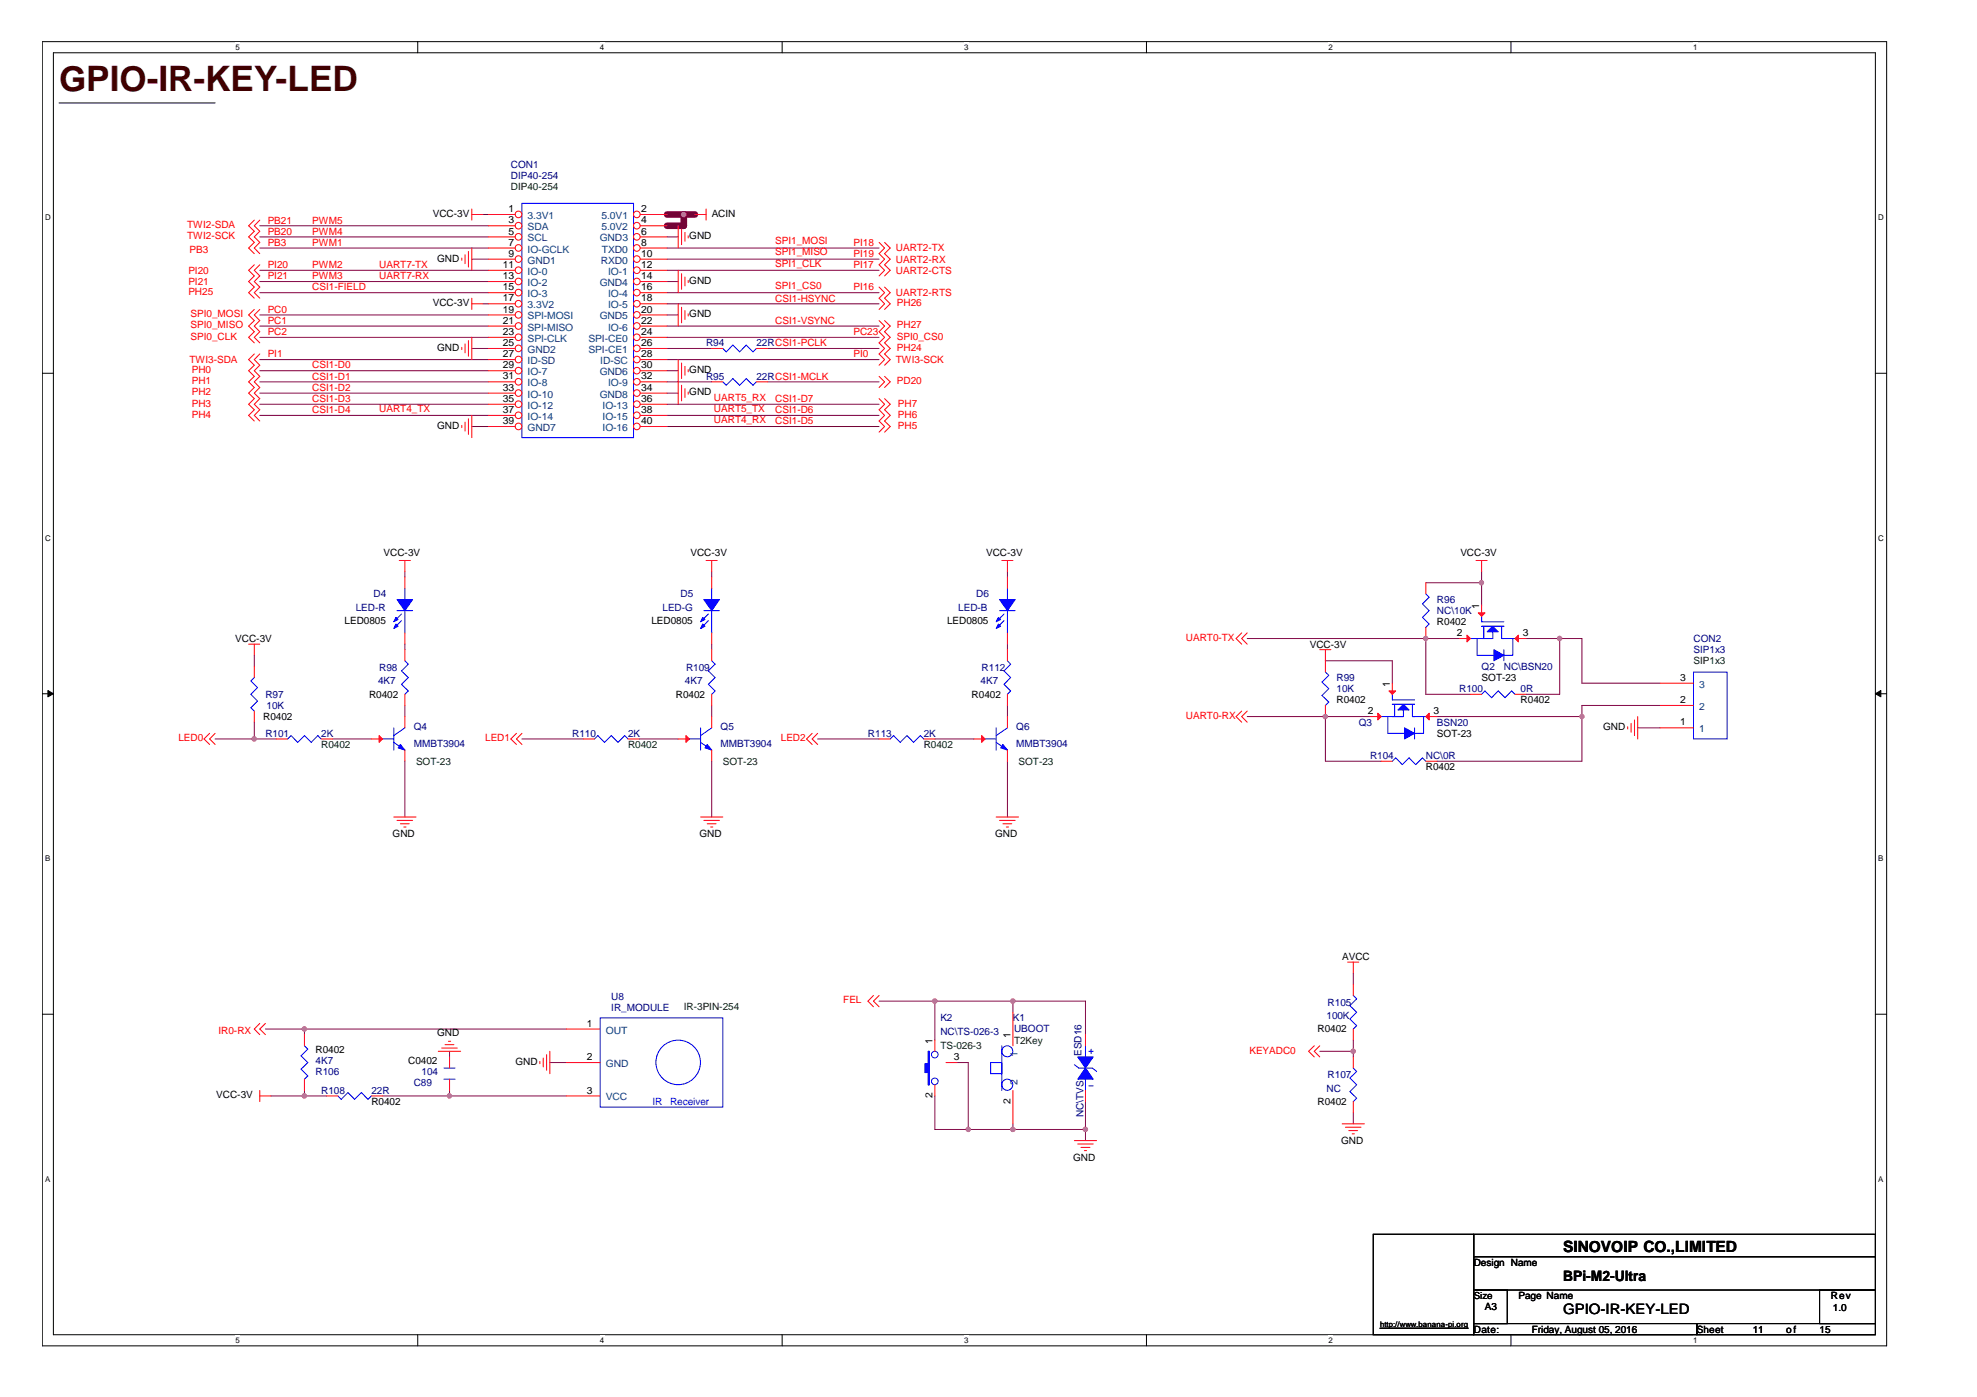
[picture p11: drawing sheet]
<svg xmlns="http://www.w3.org/2000/svg" width="297mm" height="210mm" viewBox="0 0 297 210" stroke-linecap="round" stroke-linejoin="round" font-family="sans-serif">
<path d="M6.3 6.3h277.2v195.9h-277.2zM8 7.9h273.8v192.6h-273.8z" fill="none" stroke="#000" stroke-width=".15"/>
<g fill="#fff">
<path d="M35.4 6.4h.6v1.4h-.6z"/>
<path d="M35.4 200.7h.6v1.4h-.6z"/>
</g>
<path d="M62.8 6.3v1.6M62.8 200.5v1.7" fill="none" stroke="#000" stroke-width=".15"/>
<g fill="#fff">
<path d="M90.1 6.4h.7v1.4h-.7z"/>
<path d="M90.1 200.7h.7v1.4h-.7z"/>
</g>
<path d="M117.5 6.3v1.6M117.5 200.5v1.7" fill="none" stroke="#000" stroke-width=".15"/>
<g fill="#fff">
<path d="M144.9 6.4h.6v1.4h-.6z"/>
<path d="M144.9 200.7h.6v1.4h-.6z"/>
</g>
<path d="M172.3 6.3v1.6M172.3 200.5v1.7" fill="none" stroke="#000" stroke-width=".15"/>
<g fill="#fff">
<path d="M199.6 6.4h.7v1.4h-.7z"/>
<path d="M199.6 200.7h.7v1.4h-.7z"/>
</g>
<path d="M227 6.3v1.6M227 200.5v1.7" fill="none" stroke="#000" stroke-width=".15"/>
<g fill="#fff">
<path d="M254.4 6.4h.6v1.4h-.6z"/>
<path d="M254.4 200.7h.6v1.4h-.6z"/>
<path d="M6.8 32h.8v1.4h-.8z"/>
<path d="M282.2 32h.8v1.4h-.8z"/>
<path d="M6.8 80.1h.8v1.4h-.8z"/>
<path d="M282.2 80.1h.8v1.4h-.8z"/>
</g>
<path d="M6.3 56.1h1.7M281.8 56.1h1.6" fill="none" stroke="#000" stroke-width=".15"/>
<g fill="#fff">
<path d="M6.8 128.3h.8v1.4h-.8z"/>
<path d="M282.2 128.3h.8v1.4h-.8z"/>
</g>
<path d="M6.3 104.2h1.7M281.8 104.2h1.6" fill="none" stroke="#000" stroke-width=".15"/>
<g fill="#000" stroke="#000" stroke-width=".15">
<path d="M7.2 103.8l.8 .4-.8 .5z" fill-rule="evenodd"/>
<path d="M281.8 104.2l.8-.4v.9z" fill-rule="evenodd"/>
</g>
<g fill="#fff">
<path d="M6.8 176.4h.8v1.4h-.8z"/>
<path d="M282.2 176.4h.8v1.4h-.8z"/>
</g>
<path d="M8.9 15.5h23.4M6.3 152.4h1.7M281.8 152.4h1.6M206.3 185.5h15.1v15h-15.1zM221.4 185.5h60.4v3.3h-60.4zM221.4 188.8h60.4v5h-60.4zM221.4 193.8h5.1v5.1h-5.1zM221.4 198.9h33.6v1.6h-33.6zM255 198.9h26.8v1.6h-26.8zM273.4 193.8h8.4v5.1h-8.4z" fill="none" stroke="#000" stroke-width=".15"/>
<g fill="none" stroke="#800040" stroke-width=".15">
<path d="M39 35.6h34.4M39 33.9h34.4M39 37.3h34.4M70.9 38.9h2.5M72.6 32.2h.8M100.2 38.9h31.9M100.2 35.6h1.7M100.2 37.3h31.9M39 59.1h34.4M39 55.7h34.4M39 47.3h34.4M39 42.3h34.4"/>
<path d="M39 49h34.4M39 50.7h34.4M39 44h34.4M39 40.6h34.4M39 57.4h34.4M39 54h34.4M70.9 52.4h2.5M72.6 45.6h.8M100.2 45.6h31.9M100.2 52.4h6.7M100.2 59.1h1.7M100.2 55.7h1.7"/>
<path d="M100.2 47.3h1.7M100.2 42.3h1.7M100.2 49h31.9M100.2 50.7h31.9M100.2 44h31.9M100.2 40.6h31.9M100.2 57.4h6.7M100.2 54h31.9M115.3 52.4h16.8M115.3 57.4h16.8M39 60.7h34.4M39 62.4h34.4"/>
<path d="M70.9 64.1h2.5M100.2 64.1h31.9M100.2 60.7h31.9M100.2 62.4h31.9M38.2 98.5v1.6M60.8 85.9v.8M60.8 96.8v.8M106.9 85.9v.8M106.9 96.8v.8M151.4 85.9v.8M151.4 96.8v.8M187.4 95.9h31.8"/>
<path d="M199.1 99.3h10.1v3.4M214.2 95.9v8.4h6.7M214.2 87.6h8.4M222.6 85.9v5M229.3 95.9h8.4v6.8h11.7M234.3 95.9v8.4h-5M32.3 111h9.3M38.2 108.5v2.5M49.9 111h5.9M60.8 106v1.7M60.8 114.4v8.4M78.4 111h9.3"/>
<path d="M96 111h5.9M106.9 106v1.7M106.9 114.4v8.4M122.9 111h9.2M140.5 111h5.8M151.4 106v1.7M151.4 114.4v8.4M187.4 107.7h18.4M199.1 107.7v6.7h8.4M215.9 107.7h21.8M246.1 109.4h3.3M249.4 106h-11.7v8.4h-21.8"/>
<path d="M39.9 154.6h45.2M45.7 154.6v.9M67.5 158v.8M82.6 159.7h2.5M132.1 150.4h31v5.1M140.5 150.4v5.9M143.8 159.7h1.7v10M152.2 150.4v1.7M198.3 158h5M203.3 146.2v1.7M203.3 156.3v2.5M40.7 164.7h8.4"/>
<path d="M45.7 163.8v.9M57.5 164.7h27.6M67.5 163.8v.9M140.5 164.7v5h22.6M152.2 168.9v.8M163.1 165.5v5.9M203.3 167.2v1.7"/>
</g>
<g fill="#f0f" stroke="#f0f" stroke-width=".15">
<circle cx="38.2" cy="111" r=".32"/>
<circle cx="45.7" cy="154.6" r=".33"/>
<circle cx="45.7" cy="164.7" r=".33"/>
<circle cx="67.5" cy="164.7" r=".32"/>
<circle cx="234.3" cy="95.9" r=".33"/>
<circle cx="214.2" cy="95.9" r=".32"/>
<circle cx="237.7" cy="107.7" r=".32"/>
<circle cx="199.1" cy="107.7" r=".33"/>
<circle cx="222.6" cy="87.5" r=".32"/>
<circle cx="163.1" cy="169.7" r=".33"/>
<circle cx="152.2" cy="150.4" r=".33"/>
<circle cx="140.4" cy="150.4" r=".33"/>
<circle cx="152.2" cy="169.7" r=".33"/>
<circle cx="145.5" cy="169.7" r=".32"/>
<circle cx="102.7" cy="32.2" r=".33"/>
<circle cx="203.3" cy="158" r=".33"/>
</g>
<path d="M100.2 32.2h4.2M102.7 32.2v1.7h-2.5" fill="none" stroke="#800040" stroke-width=".99"/>
<g fill="none" stroke="#f00" stroke-width=".15">
<path d="M38.2 33.1l-.8 .8 .8 .8-.8 .9 .8 .8-.8 .9 .8 .8M38.2 39.8l-.8 .8 .8 .9-.8 .8 .8 .8-.8 .9 .8 .8M39 33.1l-.8 .8 .8 .8-.8 .9 .8 .8-.8 .9 .8 .8M39 39.8l-.8 .8 .8 .9-.8 .8 .8 .8-.8 .9 .8 .8M69.4 38.8v.3M69.9 38.3v1.3M70.4 37.8v2.3M70.9 31.4v1.7M70.9 37.3v3.3M70.9 32.2h1.7M101.9 33.9v3.4M102.4 34.4v2.4"/>
<path d="M102.9 34.9v1.4M103.4 35.4v.4M104.4 32.2h1.7M106.1 31.4v1.7M132.1 36.4l.8 .9-.8 .8 .8 .8-.8 .9 .8 .8-.8 .9M132.9 36.4l.9 .9-.9 .8 .9 .8-.9 .9 .9 .8-.9 .9M38.2 46.5l-.8 .8 .8 .9-.8 .8 .8 .8-.8 .9 .8 .8M38.2 53.2l-.8 .8 .8 .9-.8 .8 .8 .9-.8 .8 .8 .8-.8 .9 .8 .8-.8 .8 .8 .9-.8 .8 .8 .9M39 46.5l-.8 .8 .8 .9-.8 .8 .8 .8-.8 .9 .8 .8M39 53.2l-.8 .8 .8 .9-.8 .8 .8 .9-.8 .8 .8 .8-.8 .9 .8 .8-.8 .8 .8 .9-.8 .8 .8 .9M69.4 52.2v.3M69.9 51.7v1.3"/>
<path d="M70.4 51.2v2.3M70.9 44.8v1.7M70.9 50.7v3.3M70.9 45.6h1.7M101.9 40.6v3.4M101.9 45.6v3.4M101.9 54v6.7M102.4 41.1v2.4M102.4 46.2v2.3M102.4 54.5v2.4M102.4 57.9v2.3M102.9 41.6v1.4"/>
<path d="M102.9 46.7v1.3M102.9 55v1.4M102.9 58.4v1.3M103.4 42.1v.4M103.4 47.2v.3M103.4 55.5v.4M103.4 58.9v.3M106.9 52.4h1.7M113.6 52.4h1.7M132.1 48.2l.8 .8-.8 .8 .8 .9-.8 .8 .8 .9-.8 .8 .8 .8-.8 .9M132.1 43.1l.8 .9-.8 .8 .8 .8-.8 .9M132.1 59.9l.8 .8-.8 .9 .8 .8-.8 .9 .8 .8-.8 .8"/>
<path d="M132.1 56.6l.8 .8-.8 .8M132.9 48.2l.9 .8-.9 .8 .9 .9-.9 .8 .9 .9-.9 .8 .9 .8-.9 .9M132.9 43.1l.9 .9-.9 .8 .9 .8-.9 .9M132.9 59.9l.9 .8-.9 .9 .9 .8-.9 .9 .9 .8-.9 .8M132.9 56.6l.9 .8-.9 .8M69.4 63.9v.4M69.9 63.4v1.4M70.4 62.9v2.4M70.9 62.4v3.4M37.4 96.8h1.6M38.2 96.8v1.7M60 84.2h1.7"/>
<path d="M60.8 84.2v1.7M106.1 84.2h1.7M106.9 84.2v1.7M106.9 86.7v1.7M106.9 95.1v1.7M106.9 97.6v1.7M150.5 84.2h1.7M151.4 84.2v1.7M151.4 86.7v1.7M151.4 95.1v1.7M151.4 97.6v1.7M186.6 95.1l-.9 .8 .9 .9"/>
<path d="M187.4 95.1l-.8 .8 .8 .9M198.3 97.6h1.7M199.1 97.6v1.7M214.2 87.6v1.6M214.2 94.3v1.6M219.2 95.9h1.7M221.8 84.2h1.6M222.6 84.2v1.7M222.6 90.9v1.7M227.6 95.9h1.7M31.5 110.2l-.9 .8 .9 .9M32.3 110.2l-.8 .8 .8 .9"/>
<path d="M77.6 110.2l-.8 .8 .8 .9M78.4 110.2l-.8 .8 .8 .9M106.9 104.3v1.7M122 110.2l-.8 .8 .8 .9M122.9 110.2l-.9 .8 .9 .9M151.4 104.3v1.7M186.6 106.8l-.9 .9 .9 .8M187.4 106.8l-.8 .9 .8 .8M205.8 107.7h1.7M209.2 102.7v1.6M214.2 107.7h1.7M244.6 109.2v.3"/>
<path d="M245.1 108.7v1.3M245.6 108.2v2.3M246.1 107.7v3.3M59.2 122.8h3.3M59.6 123.3h2.4M60.2 123.8h1.3M60.7 124.3h.3M105.3 122.8h3.3M105.7 123.3h2.4M106.3 123.8h1.3M106.8 124.3h.3M149.7 122.8h3.3"/>
<path d="M150.2 123.3h2.3M150.7 123.8h1.3M151.2 124.3h.3M39 153.8l-.8 .8 .8 .9M39.9 153.8l-.9 .8 .9 .9M65.8 158h3.4M66.4 157.5h2.3M66.9 157h1.3M67.4 156.5h.3M67.5 158.8v1.7M81.1 159.5v.3M81.6 159v1.3"/>
<path d="M82.1 158.5v2.3M82.6 158v3.3M131.2 149.6l-.8 .8 .8 .9M132.1 149.6l-.9 .8 .9 .9M140.5 156.3v1.7M142.1 159.7h1.7M152.2 152.1v5M197.5 157.1l-.9 .9 .9 .8M198.3 157.1l-.8 .9 .8 .8M202.5 144.6h1.7M203.3 144.6v1.6M203.3 147.9v1.7"/>
<path d="M203.3 154.6v1.7M203.3 158.8v1.7M39 164.7h1.7M39 163.8v1.7M67.5 162.2v1.6M140.5 163v1.7M152.2 163.8v5.1M161.4 171.4h3.4M161.9 171.9h2.4M162.4 172.4h1.4M162.9 172.9h.4M201.7 168.9h3.3"/>
<path d="M202.1 169.4h2.4M202.6 169.9h1.4M203.2 170.4h.3M203.3 165.5v1.7"/>
</g>
<path d="M207.3 199.6h13.3" fill="none" stroke="#000" stroke-width=".18"/>
<g fill="none" stroke="#00f" stroke-width=".15">
<path d="M78.4 30.6h16.8v35.2h-16.8zM108.6 52.4l.5 .5 1-1 1 1 1-1 1 1 .5-.5M105.7 91.8h2.4M106.4 92.3l-1 1M106.4 93.3l-1 1M106.9 88.4v1.7M106.9 91.8v3.3M106.9 99.3l.5 .5-1 1 1 1-1 1 1 1-.5 .5M150.2 91.8h2.3M150.9 92.3l-1.1 1M150.9 93.3l-1.1 1M151.4 88.4v1.7"/>
<path d="M151.4 91.8v3.3M151.4 99.3l.4 .5-.9 1 .9 1-.9 1 .9 1-.4 .5M214.2 89.2l.5 .5-1 1 1 1.1-1 1 1 1-.5 .5M221.9 95.9v2.6h2.6M222.6 94.1h3.4M222.6 92.6v.8h3.4M222.9 94.1v1.8M224.3 94.9v1h-3.4M225.6 94.1v1.8h2M226 97.6v1.7M227.3 95.9v2.6h-1.3M208.5 107.7v2.5h2.5"/>
<path d="M209.2 105.8h3.3M209.2 104.3v.9h3.3M209.5 105.8v1.9M210.9 106.7v1h-3.4M212.2 105.8v1.9h2M212.5 109.4v1.6M213.9 107.7v2.5h-1.4M139.4 158h.2M148.8 159.7h1.7v1.6h-1.7zM150.5 157.1v6.7M203.3 149.6l.5 .5-1 1 1 1-1 1 1 1-.5 .5M66.7 160.5h1.7"/>
<path d="M66.7 162.2h1.7M139.4 163h.2M203.3 160.5l.5 .5-1 1 1 1-1 1 1 1-.5 .5"/>
<circle cx="140.4" cy="158.5" r=".5"/>
<circle cx="151.3" cy="158" r=".83"/>
<circle cx="140.4" cy="162.5" r=".5"/>
<circle cx="151.3" cy="163" r=".83"/>
</g>
<g fill="#00f" stroke="#00f" stroke-width=".15">
<path d="M223.4 94.9l.9-.8 .8 .8z" fill-rule="evenodd"/>
<path d="M224.5 97.6l1.5 .9-1.5 .8z" fill-rule="evenodd"/>
<path d="M210.9 105.8l.8 .9h-1.7z" fill-rule="evenodd"/>
<path d="M211 109.4l1.5 .8-1.5 .8z" fill-rule="evenodd"/>
<path d="M139.4 158h.2v5h-.2v-1.8h-.4v-1.4h.4z" fill-rule="evenodd"/>
<path d="M105.7 90.1h2.4l-1.2 1.7z" fill-rule="evenodd"/>
<path d="M105.6 93.8l.3 .3-.6 .3z" fill-rule="evenodd"/>
<path d="M105.6 92.8l.3 .3-.6 .3z" fill-rule="evenodd"/>
<path d="M150.2 90.1h2.3l-1.1 1.7z" fill-rule="evenodd"/>
<path d="M150 93.8l.3 .3-.6 .3z" fill-rule="evenodd"/>
<path d="M150 92.8l.3 .3-.6 .3z" fill-rule="evenodd"/>
</g>
<g fill="#f00" stroke="#f00" stroke-width=".15">
<path d="M222.1 92.1h1l-.5 .5z" fill-rule="evenodd"/>
<path d="M227.6 95.9l.5-.5v1z" fill-rule="evenodd"/>
<path d="M220.4 95.4l.5 .5-.5 .5z" fill-rule="evenodd"/>
<path d="M208.7 103.8h1l-.5 .5z" fill-rule="evenodd"/>
<path d="M214.2 107.7l.5-.5v1z" fill-rule="evenodd"/>
<path d="M207 107.2l.5 .5-.5 .5z" fill-rule="evenodd"/>
</g>
<circle cx="77.9" cy="32.2" r=".5" fill="#fff" stroke="#f00" stroke-width=".15"/>
<path d="M73.4 32.2h4" fill="none" stroke="#f00" stroke-width=".15"/>
<circle cx="77.9" cy="33.9" r=".5" fill="#fff" stroke="#f00" stroke-width=".15"/>
<path d="M73.4 33.9h4" fill="none" stroke="#f00" stroke-width=".15"/>
<circle cx="77.9" cy="35.6" r=".5" fill="#fff" stroke="#f00" stroke-width=".15"/>
<path d="M73.4 35.6h4" fill="none" stroke="#f00" stroke-width=".15"/>
<circle cx="77.9" cy="37.3" r=".5" fill="#fff" stroke="#f00" stroke-width=".15"/>
<path d="M73.4 37.3h4" fill="none" stroke="#f00" stroke-width=".15"/>
<circle cx="77.9" cy="38.9" r=".5" fill="#fff" stroke="#f00" stroke-width=".15"/>
<path d="M73.4 38.9h4" fill="none" stroke="#f00" stroke-width=".15"/>
<circle cx="77.9" cy="40.6" r=".5" fill="#fff" stroke="#f00" stroke-width=".15"/>
<path d="M73.4 40.6h4" fill="none" stroke="#f00" stroke-width=".15"/>
<circle cx="77.9" cy="42.3" r=".5" fill="#fff" stroke="#f00" stroke-width=".15"/>
<path d="M73.4 42.3h4" fill="none" stroke="#f00" stroke-width=".15"/>
<circle cx="95.7" cy="32.2" r=".5" fill="#fff" stroke="#f00" stroke-width=".15"/>
<path d="M96.2 32.2h4" fill="none" stroke="#f00" stroke-width=".15"/>
<circle cx="95.7" cy="33.9" r=".5" fill="#fff" stroke="#f00" stroke-width=".15"/>
<path d="M96.2 33.9h4" fill="none" stroke="#f00" stroke-width=".15"/>
<circle cx="95.7" cy="35.6" r=".5" fill="#fff" stroke="#f00" stroke-width=".15"/>
<path d="M96.2 35.6h4" fill="none" stroke="#f00" stroke-width=".15"/>
<circle cx="95.7" cy="37.3" r=".5" fill="#fff" stroke="#f00" stroke-width=".15"/>
<path d="M96.2 37.3h4" fill="none" stroke="#f00" stroke-width=".15"/>
<circle cx="95.7" cy="38.9" r=".5" fill="#fff" stroke="#f00" stroke-width=".15"/>
<path d="M96.2 38.9h4" fill="none" stroke="#f00" stroke-width=".15"/>
<circle cx="95.7" cy="40.6" r=".5" fill="#fff" stroke="#f00" stroke-width=".15"/>
<path d="M96.2 40.6h4" fill="none" stroke="#f00" stroke-width=".15"/>
<circle cx="95.7" cy="42.3" r=".5" fill="#fff" stroke="#f00" stroke-width=".15"/>
<path d="M96.2 42.3h4" fill="none" stroke="#f00" stroke-width=".15"/>
<circle cx="77.9" cy="44" r=".5" fill="#fff" stroke="#f00" stroke-width=".15"/>
<path d="M73.4 44h4" fill="none" stroke="#f00" stroke-width=".15"/>
<circle cx="77.9" cy="45.6" r=".5" fill="#fff" stroke="#f00" stroke-width=".15"/>
<path d="M73.4 45.6h4" fill="none" stroke="#f00" stroke-width=".15"/>
<circle cx="77.9" cy="47.3" r=".5" fill="#fff" stroke="#f00" stroke-width=".15"/>
<path d="M73.4 47.3h4" fill="none" stroke="#f00" stroke-width=".15"/>
<circle cx="77.9" cy="49" r=".5" fill="#fff" stroke="#f00" stroke-width=".15"/>
<path d="M73.4 49h4" fill="none" stroke="#f00" stroke-width=".15"/>
<circle cx="77.9" cy="50.7" r=".5" fill="#fff" stroke="#f00" stroke-width=".15"/>
<path d="M73.4 50.7h4" fill="none" stroke="#f00" stroke-width=".15"/>
<circle cx="77.9" cy="52.3" r=".5" fill="#fff" stroke="#f00" stroke-width=".15"/>
<path d="M73.4 52.4h4" fill="none" stroke="#f00" stroke-width=".15"/>
<circle cx="95.7" cy="44" r=".5" fill="#fff" stroke="#f00" stroke-width=".15"/>
<path d="M96.2 44h4" fill="none" stroke="#f00" stroke-width=".15"/>
<circle cx="95.7" cy="45.6" r=".5" fill="#fff" stroke="#f00" stroke-width=".15"/>
<path d="M96.2 45.6h4" fill="none" stroke="#f00" stroke-width=".15"/>
<circle cx="95.7" cy="47.3" r=".5" fill="#fff" stroke="#f00" stroke-width=".15"/>
<path d="M96.2 47.3h4" fill="none" stroke="#f00" stroke-width=".15"/>
<circle cx="95.7" cy="49" r=".5" fill="#fff" stroke="#f00" stroke-width=".15"/>
<path d="M96.2 49h4" fill="none" stroke="#f00" stroke-width=".15"/>
<circle cx="95.7" cy="50.7" r=".5" fill="#fff" stroke="#f00" stroke-width=".15"/>
<path d="M96.2 50.7h4" fill="none" stroke="#f00" stroke-width=".15"/>
<circle cx="95.7" cy="52.3" r=".5" fill="#fff" stroke="#f00" stroke-width=".15"/>
<path d="M96.2 52.4h4" fill="none" stroke="#f00" stroke-width=".15"/>
<circle cx="77.9" cy="54" r=".5" fill="#fff" stroke="#f00" stroke-width=".15"/>
<path d="M73.4 54h4" fill="none" stroke="#f00" stroke-width=".15"/>
<circle cx="77.9" cy="55.7" r=".5" fill="#fff" stroke="#f00" stroke-width=".15"/>
<path d="M73.4 55.7h4" fill="none" stroke="#f00" stroke-width=".15"/>
<circle cx="77.9" cy="57.4" r=".5" fill="#fff" stroke="#f00" stroke-width=".15"/>
<path d="M73.4 57.4h4" fill="none" stroke="#f00" stroke-width=".15"/>
<circle cx="77.9" cy="59.1" r=".5" fill="#fff" stroke="#f00" stroke-width=".15"/>
<path d="M73.4 59.1h4" fill="none" stroke="#f00" stroke-width=".15"/>
<circle cx="77.9" cy="60.7" r=".5" fill="#fff" stroke="#f00" stroke-width=".15"/>
<path d="M73.4 60.7h4" fill="none" stroke="#f00" stroke-width=".15"/>
<circle cx="77.9" cy="62.4" r=".5" fill="#fff" stroke="#f00" stroke-width=".15"/>
<path d="M73.4 62.4h4" fill="none" stroke="#f00" stroke-width=".15"/>
<circle cx="77.9" cy="64.1" r=".5" fill="#fff" stroke="#f00" stroke-width=".15"/>
<path d="M73.4 64.1h4" fill="none" stroke="#f00" stroke-width=".15"/>
<circle cx="95.7" cy="54" r=".5" fill="#fff" stroke="#f00" stroke-width=".15"/>
<path d="M96.2 54h4" fill="none" stroke="#f00" stroke-width=".15"/>
<circle cx="95.7" cy="55.7" r=".5" fill="#fff" stroke="#f00" stroke-width=".15"/>
<path d="M96.2 55.7h4" fill="none" stroke="#f00" stroke-width=".15"/>
<circle cx="95.7" cy="57.4" r=".5" fill="#fff" stroke="#f00" stroke-width=".15"/>
<path d="M96.2 57.4h4" fill="none" stroke="#f00" stroke-width=".15"/>
<circle cx="95.7" cy="59.1" r=".5" fill="#fff" stroke="#f00" stroke-width=".15"/>
<path d="M96.2 59.1h4" fill="none" stroke="#f00" stroke-width=".15"/>
<circle cx="95.7" cy="60.7" r=".5" fill="#fff" stroke="#f00" stroke-width=".15"/>
<path d="M96.2 60.7h4" fill="none" stroke="#f00" stroke-width=".15"/>
<circle cx="95.7" cy="62.4" r=".5" fill="#fff" stroke="#f00" stroke-width=".15"/>
<path d="M96.2 62.4h4" fill="none" stroke="#f00" stroke-width=".15"/>
<circle cx="95.7" cy="64.1" r=".5" fill="#fff" stroke="#f00" stroke-width=".15"/>
<g fill="none" stroke="#f00" stroke-width=".15">
<path d="M106.9 57.4h1.7M113.6 57.4h1.7M96.2 64.1h4M60.8 86.7v1.7M60.8 95.1v1.7M60.8 97.6v1.7M199.1 99.3v1.7M38.2 100.1v1.7M38.2 106.8v1.7M41.6 111h1.6M48.3 111h1.6M55.8 111h1.7"/>
<path d="M60.8 104.3v1.7M60.8 107.7v1.7M60.8 112.7v1.7M87.7 111h1.6M94.4 111h1.6M101.9 111h1.7M106.9 107.7v1.7M106.9 112.7v1.7M132.1 111h1.7M138.8 111h1.7M146.3 111h1.7M151.4 107.7v1.7"/>
<path d="M151.4 112.7v1.7M199.1 106v1.7M207.5 114.4h1.7M214.2 114.4h1.7M220.9 104.3h1.7M227.6 104.3h1.7M249.4 109.4h5M249.4 106h5M249.4 102.7h5M45.7 155.5v1.6M85.1 154.6h5.1M85.1 159.7h5.1"/>
<path d="M163.1 155.5v1.6M45.7 162.2v1.6M49.1 164.7h1.7M55.8 164.7h1.7M85.1 164.7h5.1M163.1 163.8v1.7"/>
</g>
<g fill="none" stroke="#00f" stroke-width=".15">
<path d="M108.6 57.4l.5 .5 1-1 1 1 1-1 1 1 .5-.5M59.6 91.8h2.4M60.3 92.3l-1 1M60.3 93.3l-1 1M60.8 88.4v1.7M60.8 91.8v3.3M60.8 99.3l.5 .5-1 1 1 1-1 1 1 1-.5 .5M38.2 101.8l-.5 .5 1 1-1 1 1 1-1 1 .5 .5M43.2 111l.5-.5 1 1 1-1 1.1 1 1-1 .5 .5M57.5 111h1.7M59.2 111.5l1.6 1.2M59.2 109.4v3.3"/>
<path d="M60.8 109.4l-1.6 1.1M89.3 111l.5-.5 1 1 1-1 1.1 1 1-1 .5 .5M103.6 111h1.7M105.3 111.5l1.6 1.2M105.3 109.4v3.3M106.9 109.4l-1.6 1.1M133.8 111l.5-.5 1 1 1-1 1 1 1-1 .5 .5M148 111h1.7M149.7 111.5l1.7 1.2M149.7 109.4v3.3M151.4 109.4l-1.7 1.1M199.1 101l.5 .5-1 1 1 1-1 1 1 1-.5 .5"/>
<path d="M209.2 114.4l.5-.5 1 1 1-1 1 1 1-1 .5 .5M222.6 104.3l.5-.5 1 1 1-1 1 1 1-1 .5 .5M254.4 101h5.1v10h-5.1zM45.7 157.1l.5 .5-1 1 1 1.1-1 .9 1 1.1-.5 .5M90.2 152.9h18.4v13.4h-18.4zM161.4 160l.7 .5h2l.7 .5M162.2 159h1.7M163.1 157.1v1.7M163.6 158h.7M163.9 157.6v.7M50.8 164.7l.5 .5 1-1 1 1 1-1 1 1 .5-.5M163.1 162.2v1.6"/>
<path d="M163.6 163.2h.7"/>
<circle cx="101.9" cy="159.6" r="3.3"/>
</g>
<g fill="#00f" stroke="#00f" stroke-width=".15">
<path d="M60.2 111.9l.6 .8-1-.3z" fill-rule="evenodd"/>
<path d="M59.6 90.1h2.4l-1.2 1.7z" fill-rule="evenodd"/>
<path d="M59.5 93.8l.3 .3-.6 .3z" fill-rule="evenodd"/>
<path d="M59.5 92.8l.3 .3-.6 .3z" fill-rule="evenodd"/>
<path d="M106.3 111.9l.6 .8-1-.3z" fill-rule="evenodd"/>
<path d="M150.7 111.9l.7 .8-1.1-.3z" fill-rule="evenodd"/>
<path d="M161.9 158.8h2.4l-1.2 1.7z" fill-rule="evenodd"/>
<path d="M163.1 160.5l1.2 1.7h-2.4z" fill-rule="evenodd"/>
</g>
<g fill="#f00" stroke="#f00" stroke-width=".15">
<path d="M57 110.5l.5 .5-.5 .5z" fill-rule="evenodd"/>
<path d="M103.1 110.5l.5 .5-.5 .5z" fill-rule="evenodd"/>
<path d="M147.5 110.5l.5 .5-.5 .5z" fill-rule="evenodd"/>
</g>
<g fill="#f0f" stroke="#f0f" stroke-width=".15">
<circle cx="38.2" cy="111" r=".32"/>
<circle cx="45.7" cy="154.6" r=".33"/>
<circle cx="45.7" cy="164.7" r=".33"/>
<circle cx="67.5" cy="164.7" r=".32"/>
<circle cx="234.3" cy="95.9" r=".33"/>
<circle cx="214.2" cy="95.9" r=".32"/>
<circle cx="237.7" cy="107.7" r=".32"/>
<circle cx="199.1" cy="107.7" r=".33"/>
<circle cx="222.6" cy="87.5" r=".32"/>
<circle cx="163.1" cy="169.7" r=".33"/>
<circle cx="152.2" cy="150.4" r=".33"/>
<circle cx="140.4" cy="150.4" r=".33"/>
<circle cx="152.2" cy="169.7" r=".33"/>
<circle cx="145.5" cy="169.7" r=".32"/>
<circle cx="102.7" cy="32.2" r=".33"/>
<circle cx="203.3" cy="158" r=".33"/>
</g>
<text font-size="5.3" fill="#400000" x="8.9" y="13.7">GPIO-IR-KEY-LED</text>
<text font-size="2.3" x="234.8" y="188.1">SINOVOIP CO.,LIMITED</text>
<g font-size="2.2">
<text x="234.8" y="197.5">GPIO-IR-KEY-LED</text>
<text x="234.8" y="192.5">BPi-M2-Ultra</text>
</g>
<g font-size="1.5" fill="#000080">
<text x="76.8" y="25.2">CON1</text>
<text x="76.8" y="26.9">DIP40-254</text>
<text x="106.1" y="52">R94</text>
<text x="113.6" y="52">22RCSI1-PCLK</text>
<text x="106.1" y="57.1">R95</text>
<text x="113.6" y="57.1">22RCSI1-MCLK</text>
<text x="56.1" y="89.8">D4</text>
<text x="102.2" y="89.8">D5</text>
<text x="146.7" y="89.8">D6</text>
<text x="53.4" y="91.8">LED-R</text>
<text x="99.5" y="91.8">LED-G</text>
<text x="144" y="91.8">LED-B</text>
<text x="215.9" y="90.6">R96</text>
<text x="215.9" y="92.3">NC\10K</text>
<text x="57" y="100.8">R98</text>
<text x="103.1" y="100.8">R109</text>
<text x="147.5" y="100.8">R112</text>
<text x="222.6" y="100.6">Q2</text>
<text x="226" y="100.6">NC\BSN20</text>
<text x="254.4" y="96.4">CON2</text>
<text x="254.4" y="98.1">SIP1x3</text>
<text x="39.9" y="104.8">R97</text>
<text x="40" y="106.5">10K</text>
<text x="56.8" y="102.8">4K7</text>
<text x="102.9" y="102.8">4K7</text>
<text x="147.3" y="102.8">4K7</text>
<text x="200.8" y="102.3">R99</text>
<text x="200.8" y="104">10K</text>
<text x="219.2" y="104">R100</text>
<text x="228.5" y="104">0R</text>
<text x="39.9" y="110.7">R101</text>
<text x="48.3" y="110.7">2K</text>
<text x="62.2" y="109.7">Q4</text>
<text x="62.2" y="112.2">MMBT3904</text>
<text x="86" y="110.7">R110</text>
<text x="94.4" y="110.7">2K</text>
<text x="108.3" y="109.7">Q5</text>
<text x="108.3" y="112.2">MMBT3904</text>
<text x="130.4" y="110.7">R113</text>
<text x="138.8" y="110.7">2K</text>
<text x="152.7" y="109.7">Q6</text>
<text x="152.7" y="112.2">MMBT3904</text>
<text x="204.2" y="109">Q3</text>
<text x="215.9" y="109">BSN20</text>
<text x="205.8" y="114.1">R104</text>
<text x="214.2" y="114.1">NC\0R</text>
<text x="91.8" y="150.3">U8</text>
<text x="91.8" y="151.9">IR_MODULE</text>
<text x="141.3" y="153.5">K2</text>
<text x="141.3" y="155.5">NC\TS-026-3</text>
<text x="152.2" y="153.5">K1</text>
<text x="152.4" y="155.1">UBOOT</text>
<text x="199.3" y="153.1">100K</text>
<text x="199.5" y="151.1">R105</text>
<text x="47.4" y="161.5">R106</text>
<text x="47.4" y="159.8">4K7</text>
<text x="63.4" y="161.5">104</text>
<text x="162.5" y="158.6" transform="rotate(-90 162.5 158.6)">ESD16</text>
<text x="48.3" y="164.4">R108</text>
<text x="55.8" y="164.4">22R</text>
<text x="62.2" y="163.2">C89</text>
<text x="162.8" y="167.9" transform="rotate(-90 162.8 167.9)">NC\TVS</text>
<text x="199.3" y="164">NC</text>
<text x="199.5" y="162">R107</text>
</g>
<g font-size="1.5" fill="#004000">
<text x="76.8" y="28.6">DIP40-254</text>
<text x="254.4" y="99.8">SIP1x3</text>
<text x="48.3" y="112.4">R0402</text>
<text x="94.4" y="112.4">R0402</text>
<text x="138.8" y="112.4">R0402</text>
<text x="62.5" y="114.9">SOT-23</text>
<text x="108.6" y="114.9">SOT-23</text>
<text x="153" y="114.9">SOT-23</text>
<text x="102.7" y="151.8">IR-3PIN-254</text>
<text x="141.3" y="157.6">TS-026-3</text>
<text x="152.4" y="156.8">T2Key</text>
</g>
<g font-size="1.5" fill="#f00">
<text x="28.1" y="35.9">TWI2-SCK</text>
<text x="28.1" y="34.3">TWI2-SDA</text>
<text x="40.2" y="33.6">PB21</text>
<text x="40.2" y="35.3">PB20</text>
<text x="46.9" y="33.6">PWM5</text>
<text x="46.9" y="35.3">PWM4</text>
<text x="28.3" y="41.1">PI20</text>
<text x="28.5" y="37.9">PB3</text>
<text x="40.2" y="36.9">PB3</text>
<text x="40.2" y="42">PI21</text>
<text x="40.2" y="40.3">PI20</text>
<text x="46.9" y="36.9">PWM1</text>
<text x="46.9" y="42">PWM3</text>
<text x="46.9" y="40.3">PWM2</text>
<text x="57" y="42">UART7-RX</text>
<text x="57" y="40.3">UART7-TX</text>
<text x="116.5" y="40.1">SPI1_CLK</text>
<text x="116.5" y="36.7">SPI1_MOSI</text>
<text x="116.5" y="38.4">SPI1_MISO</text>
<text x="128.2" y="40.3">PI17</text>
<text x="128.2" y="36.9">PI18</text>
<text x="128.2" y="38.6">PI19</text>
<text x="134.6" y="41.1">UART2-CTS</text>
<text x="134.6" y="37.8">UART2-TX</text>
<text x="134.6" y="39.5">UART2-RX</text>
<text x="28.3" y="44.3">PH25</text>
<text x="28.3" y="42.8">PI21</text>
<text x="28.6" y="47.7">SPI0_MOSI</text>
<text x="40.2" y="47">PC0</text>
<text x="46.9" y="43.6">CSI1-FIELD</text>
<text x="116.5" y="43.4">SPI1_CS0</text>
<text x="116.5" y="45.3">CSI1-HSYNC</text>
<text x="128.2" y="43.6">PI16</text>
<text x="134.6" y="44.5">UART2-RTS</text>
<text x="134.8" y="46">PH26</text>
<text x="28.6" y="49.4">SPI0_MISO</text>
<text x="28.6" y="51">SPI0_CLK</text>
<text x="40.2" y="48.7">PC1</text>
<text x="40.2" y="50.3">PC2</text>
<text x="40.2" y="53.7">PI1</text>
<text x="116.5" y="48.7">CSI1-VSYNC</text>
<text x="128.2" y="50.3">PC23</text>
<text x="128.2" y="53.7">PI0</text>
<text x="134.8" y="51">SPI0_CS0</text>
<text x="134.8" y="49.4">PH27</text>
<text x="134.8" y="52.7">PH24</text>
<text x="28.5" y="54.5">TWI3-SDA</text>
<text x="28.8" y="57.7">PH1</text>
<text x="28.8" y="59.4">PH2</text>
<text x="28.8" y="56.1">PH0</text>
<text x="46.9" y="57">CSI1-D1</text>
<text x="46.9" y="58.7">CSI1-D2</text>
<text x="46.9" y="55.4">CSI1-D0</text>
<text x="134.6" y="54.5">TWI3-SCK</text>
<text x="134.8" y="57.7">PD20</text>
<text x="28.8" y="61.1">PH3</text>
<text x="28.8" y="62.8">PH4</text>
<text x="46.9" y="60.4">CSI1-D3</text>
<text x="46.9" y="62.1">CSI1-D4</text>
<text x="57" y="61.9">UART4_TX</text>
<text x="107.3" y="63.5">UART4_RX</text>
<text x="107.3" y="61.9">UART5_TX</text>
<text x="107.3" y="60.2">UART5_RX</text>
<text x="116.5" y="63.7">CSI1-D5</text>
<text x="116.5" y="62.1">CSI1-D6</text>
<text x="116.5" y="60.4">CSI1-D7</text>
<text x="134.9" y="64.4">PH5</text>
<text x="134.9" y="62.8">PH6</text>
<text x="134.9" y="61.1">PH7</text>
<text x="178.2" y="96.3">UART0-TX</text>
<text x="26.8" y="111.4">LED0</text>
<text x="72.9" y="111.4">LED1</text>
<text x="117.3" y="111.4">LED2</text>
<text x="178.2" y="108">UART0-RX</text>
<text x="32.8" y="155.3">IR0-RX</text>
<text x="126.7" y="150.8">FEL</text>
<text x="187.7" y="158.3">KEYADC0</text>
</g>
<g font-size="1.5">
<text x="65" y="32.6">VCC-3V</text>
<text x="76.4" y="31.9">1</text>
<text x="76.4" y="33.6">3</text>
<text x="76.4" y="35.2">5</text>
<text x="96.4" y="31.9">2</text>
<text x="96.4" y="33.6">4</text>
<text x="96.4" y="35.2">6</text>
<text x="103.6" y="35.9">GND</text>
<text x="106.9" y="32.6">ACIN</text>
<text x="65.7" y="39.3">GND</text>
<text x="75.6" y="40.3">11</text>
<text x="75.6" y="41.9">13</text>
<text x="76.4" y="36.9">7</text>
<text x="76.4" y="38.6">9</text>
<text x="96.4" y="36.9">8</text>
<text x="96.4" y="38.6">10</text>
<text x="96.4" y="40.3">12</text>
<text x="96.4" y="41.9">14</text>
<text x="65" y="46">VCC-3V</text>
<text x="75.6" y="43.6">15</text>
<text x="75.6" y="45.3">17</text>
<text x="75.6" y="47">19</text>
<text x="96.4" y="43.6">16</text>
<text x="96.4" y="45.3">18</text>
<text x="96.4" y="47">20</text>
<text x="103.6" y="47.7">GND</text>
<text x="103.6" y="42.6">GND</text>
<text x="65.7" y="52.7">GND</text>
<text x="75.6" y="48.6">21</text>
<text x="75.6" y="50.3">23</text>
<text x="75.6" y="52">25</text>
<text x="75.6" y="53.7">27</text>
<text x="96.4" y="48.6">22</text>
<text x="96.4" y="50.3">24</text>
<text x="96.4" y="52">26</text>
<text x="96.4" y="53.7">28</text>
<text x="75.6" y="55.3">29</text>
<text x="75.6" y="57">31</text>
<text x="75.6" y="58.7">33</text>
<text x="96.4" y="55.3">30</text>
<text x="96.4" y="57">32</text>
<text x="96.4" y="58.7">34</text>
<text x="103.6" y="59.4">GND</text>
<text x="103.6" y="56.1">GND</text>
<text x="65.7" y="64.4">GND</text>
<text x="75.6" y="60.4">35</text>
<text x="75.6" y="62.1">37</text>
<text x="75.6" y="63.7">39</text>
<text x="96.4" y="60.4">36</text>
<text x="96.4" y="62.1">38</text>
<text x="96.4" y="63.7">40</text>
<text x="57.6" y="83.6">VCC-3V</text>
<text x="103.7" y="83.6">VCC-3V</text>
<text x="148.2" y="83.6">VCC-3V</text>
<text x="219.4" y="83.6">VCC-3V</text>
<text x="51.8" y="93.8">LED0805</text>
<text x="97.9" y="93.8">LED0805</text>
<text x="142.3" y="93.8">LED0805</text>
<text x="215.9" y="94">R0402</text>
<text x="218.9" y="95.6">2</text>
<text x="222.2" y="91.4" transform="rotate(-90 222.2 91.4)">1</text>
<text x="228.8" y="95.6">3</text>
<text x="35.3" y="96.4">VCC-3V</text>
<text x="196.8" y="97.3">VCC-3V</text>
<text x="55.5" y="104.8">R0402</text>
<text x="101.6" y="104.8">R0402</text>
<text x="146" y="104.8">R0402</text>
<text x="200.8" y="105.7">R0402</text>
<text x="205.5" y="107.3">2</text>
<text x="208.8" y="103.2" transform="rotate(-90 208.8 103.2)">1</text>
<text x="215.4" y="107.3">3</text>
<text x="222.6" y="102.3">SOT-23</text>
<text x="228.5" y="105.7">R0402</text>
<text x="252.4" y="105.6">2</text>
<text x="252.4" y="102.3">3</text>
<text x="39.5" y="108.2">R0402</text>
<text x="215.9" y="110.7">SOT-23</text>
<text x="240.9" y="109.7">GND</text>
<text x="252.4" y="109">1</text>
<text x="214.2" y="115.7">R0402</text>
<text x="59" y="125.8">GND</text>
<text x="105.1" y="125.8">GND</text>
<text x="149.5" y="125.8">GND</text>
<text x="201.7" y="144.2">AVCC</text>
<text x="65.7" y="155.6">GND</text>
<text x="88.2" y="154.3">1</text>
<text x="151.8" y="156" transform="rotate(-90 151.8 156)">1</text>
<text x="198" y="155.1">R0402</text>
<text x="47.4" y="158.2">R0402</text>
<text x="61.3" y="159.8">C0402</text>
<text x="77.4" y="160">GND</text>
<text x="88.2" y="159.3">2</text>
<text x="140.1" y="156.8" transform="rotate(-90 140.1 156.8)">1</text>
<text x="143.3" y="159.3">3</text>
<text x="32.5" y="165">VCC-3V</text>
<text x="55.8" y="166">R0402</text>
<text x="88.2" y="164.3">3</text>
<text x="140.1" y="165" transform="rotate(-90 140.1 165)">2</text>
<text x="151.8" y="165.9" transform="rotate(-90 151.8 165.9)">2</text>
<text x="198" y="166">R0402</text>
<text x="201.5" y="171.9">GND</text>
<text x="161.2" y="174.4">GND</text>
<text x="221.4" y="190.2">Design Name</text>
<text x="221.4" y="195.1">Size</text>
<text x="223.1" y="196.9">A3</text>
<text x="228.1" y="195.2">Page Name</text>
<text x="275.1" y="195.2">Rev</text>
<text x="275.4" y="197">1.0</text>
<text x="221.4" y="200.2">Date:</text>
<text x="230.1" y="200.2">Friday, August 05, 2016</text>
<text x="255" y="200.2">Sheet</text>
<text x="263.3" y="200.2">11</text>
<text x="268.4" y="200.2">of</text>
<text x="273.4" y="200.2">15</text>
</g>
<g font-size="1.5" fill="#004080">
<text x="79.3" y="32.9">3.3V1</text>
<text x="79.3" y="34.6">SDA</text>
<text x="90.4" y="32.9">5.0V1</text>
<text x="90.4" y="34.6">5.0V2</text>
<text x="79.3" y="36.3">SCL</text>
<text x="79.3" y="37.9">IO-GCLK</text>
<text x="79.3" y="39.6">GND1</text>
<text x="79.3" y="41.3">IO-0</text>
<text x="90.1" y="36.3">GND3</text>
<text x="90.3" y="39.6">RXD0</text>
<text x="90.4" y="37.9">TXD0</text>
<text x="91.4" y="41.3">IO-1</text>
<text x="79.3" y="43">IO-2</text>
<text x="79.3" y="44.7">IO-3</text>
<text x="79.3" y="46.3">3.3V2</text>
<text x="79.3" y="48">SPI-MOSI</text>
<text x="90.1" y="43">GND4</text>
<text x="90.1" y="48">GND5</text>
<text x="91.4" y="44.7">IO-4</text>
<text x="91.4" y="46.3">IO-5</text>
<text x="79.3" y="49.7">SPI-MISO</text>
<text x="79.3" y="51.4">SPI-CLK</text>
<text x="79.3" y="53">GND2</text>
<text x="88.4" y="51.4">SPI-CE0</text>
<text x="88.4" y="53">SPI-CE1</text>
<text x="91.4" y="49.7">IO-6</text>
<text x="79.3" y="54.7">ID-SD</text>
<text x="79.3" y="56.4">IO-7</text>
<text x="79.3" y="58.1">IO-8</text>
<text x="79.3" y="59.7">IO-10</text>
<text x="90.1" y="56.4">GND6</text>
<text x="90.1" y="59.7">GND8</text>
<text x="90.2" y="54.7">ID-SC</text>
<text x="91.4" y="58.1">IO-9</text>
<text x="79.3" y="61.4">IO-12</text>
<text x="79.3" y="63.1">IO-14</text>
<text x="79.3" y="64.8">GND7</text>
<text x="90.5" y="61.4">IO-13</text>
<text x="90.5" y="63.1">IO-15</text>
<text x="90.5" y="64.8">IO-16</text>
<text x="255.3" y="106.7">2</text>
<text x="255.3" y="103.3">3</text>
<text x="255.3" y="110">1</text>
<text x="91" y="155.3">OUT</text>
<text x="91" y="160.3">GND</text>
<text x="152.9" y="158.8" transform="rotate(-90 152.9 158.8)">1</text>
<text x="91" y="165.3">VCC</text>
<text x="152.9" y="163" transform="rotate(-90 152.9 163)">2</text>
</g>
<g font-size="1.5" fill="#00f">
<text x="98" y="166">IR</text>
<text x="100.7" y="166">Receiver</text>
</g>
<g font-size="1.2">
<text x="35.4" y="7.5">5</text>
<text x="90.1" y="7.5">4</text>
<text x="144.9" y="7.5">3</text>
<text x="199.6" y="7.5">2</text>
<text x="254.4" y="7.5">1</text>
<text x="6.8" y="33.1">D</text>
<text x="282.2" y="33.1">D</text>
<text x="6.8" y="81.2">C</text>
<text x="282.2" y="81.2">C</text>
<text x="6.8" y="129.4">B</text>
<text x="282.2" y="129.4">B</text>
<text x="6.8" y="177.5">A</text>
<text x="282.2" y="177.5">A</text>
<text x="35.4" y="201.8">5</text>
<text x="90.1" y="201.8">4</text>
<text x="144.9" y="201.8">3</text>
<text x="199.6" y="201.8">2</text>
<text x="207.3" y="199.4">http://www.banana-pi.org</text>
<text x="254.4" y="201.8">1</text>
</g>
</svg>
